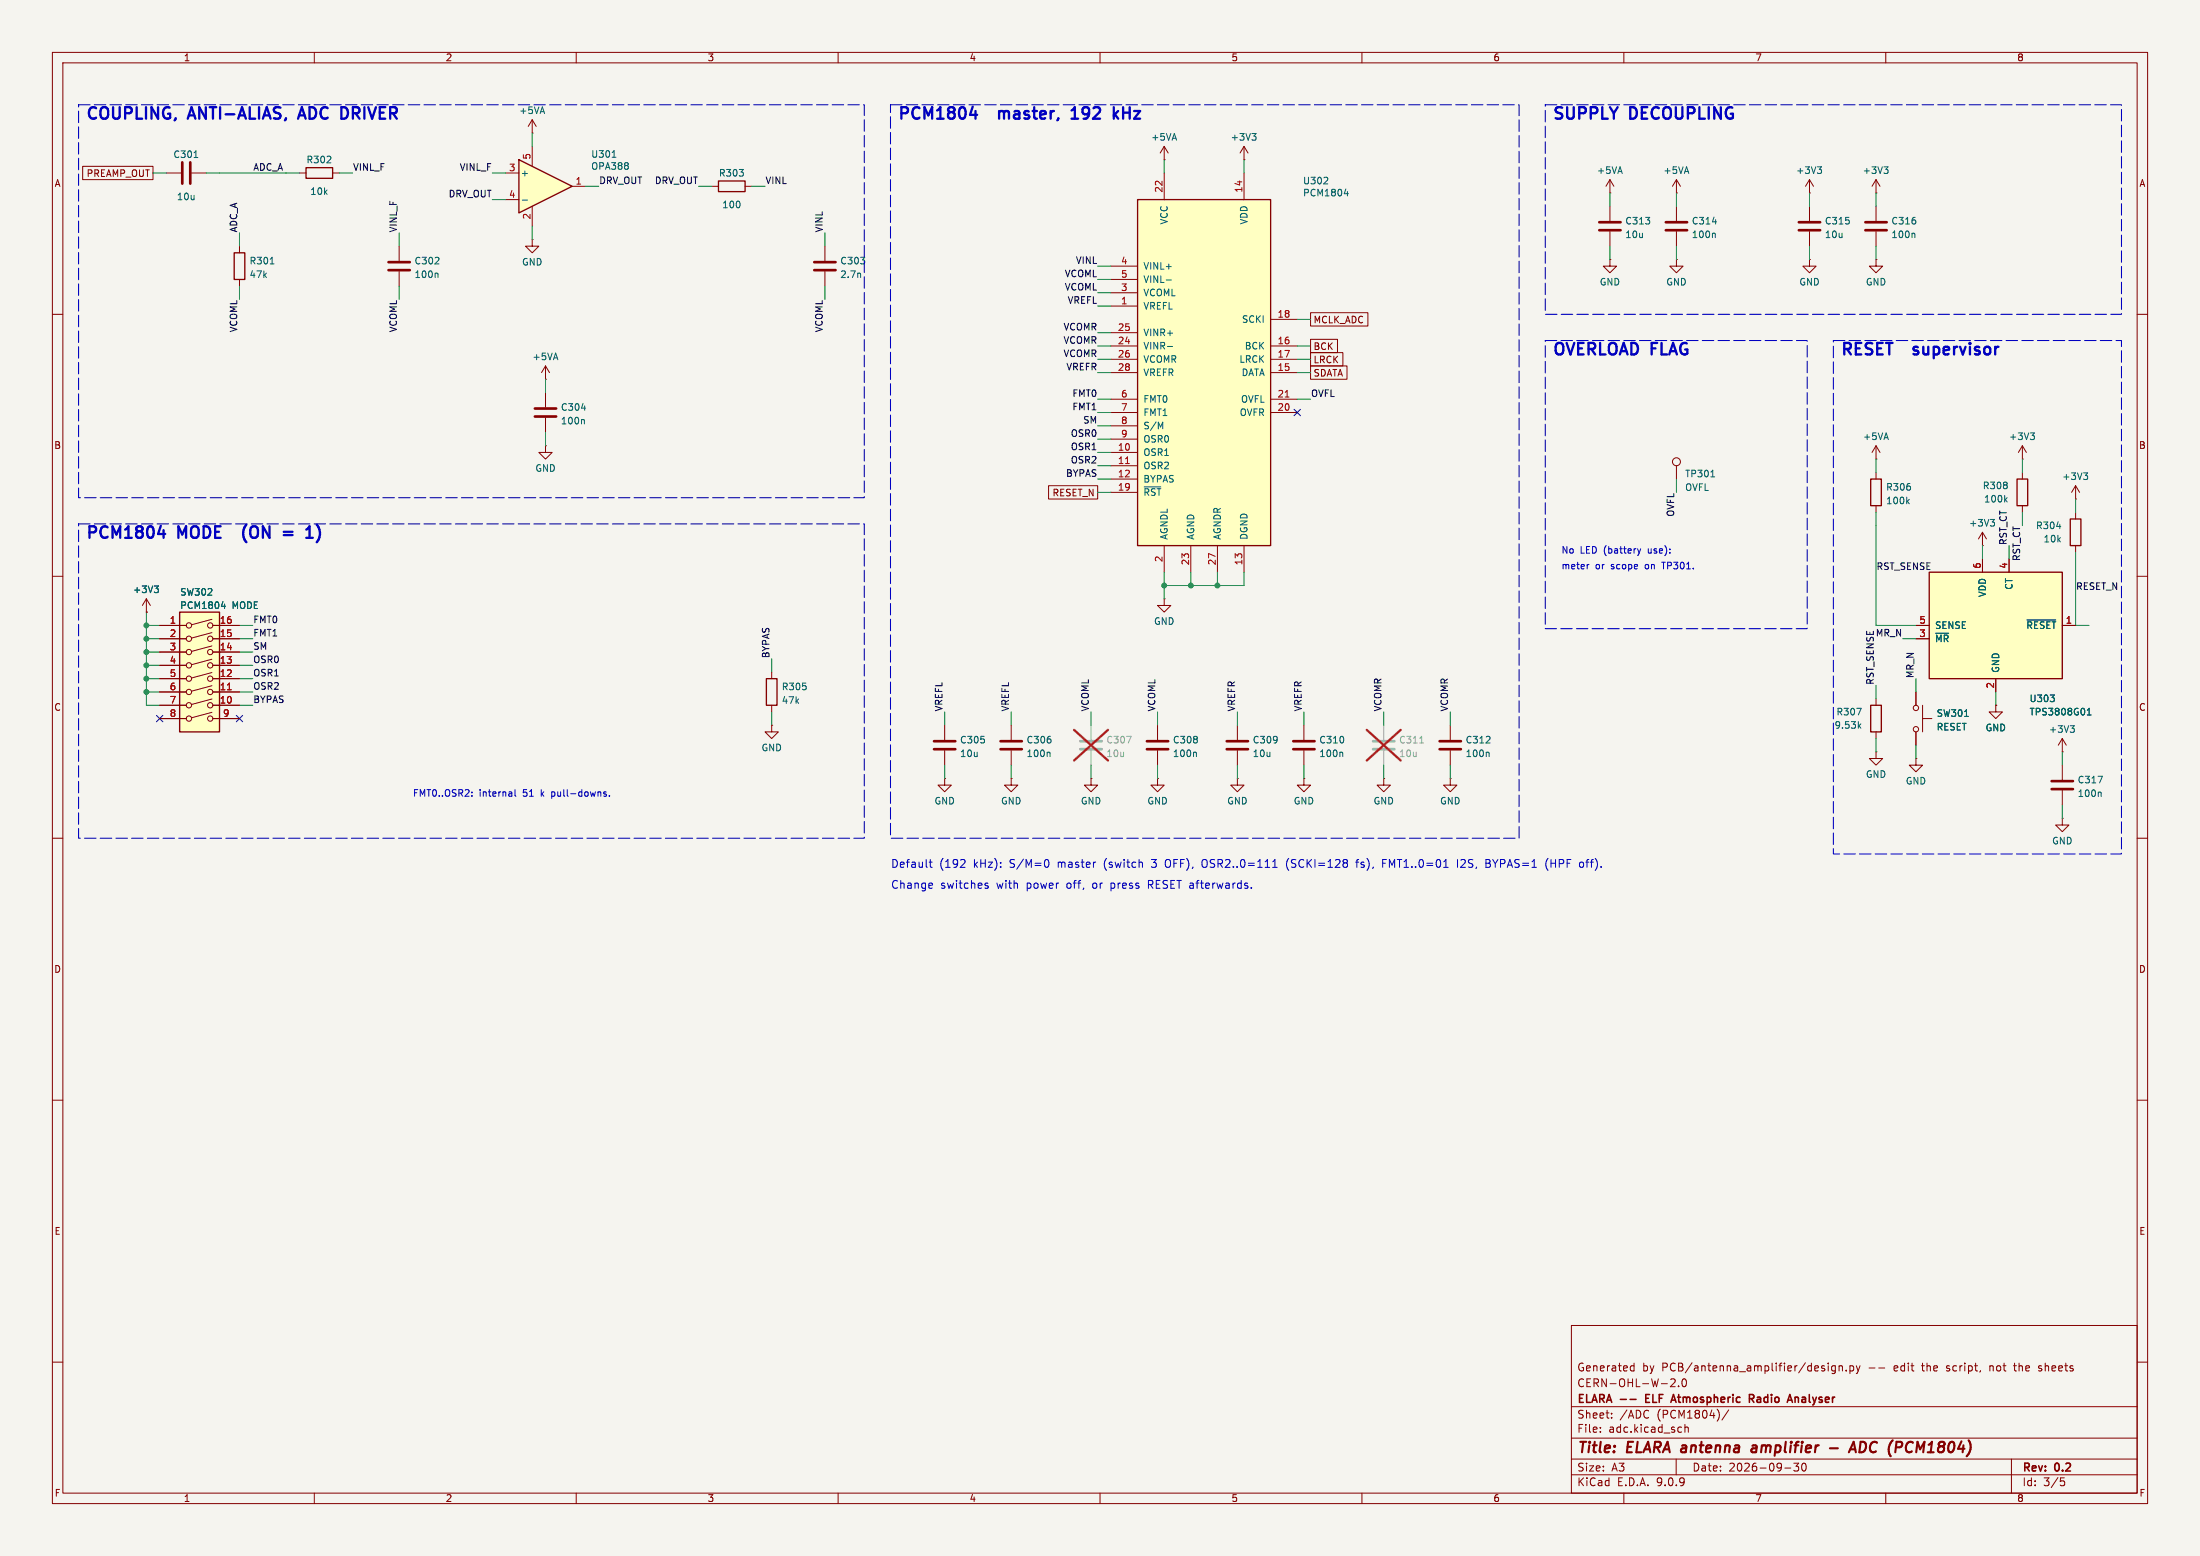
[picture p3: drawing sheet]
<svg xmlns="http://www.w3.org/2000/svg" width="420mm" height="297mm" viewBox="0 0 420 297" stroke-linecap="round" stroke-linejoin="round" font-family="sans-serif">
<path d="M0 0h420v297h-420z" fill="#f5f4ef" stroke="#f5f4ef" stroke-width=".19"/>
<g fill="none" stroke="#840000" stroke-width=".19">
<path d="M10 10h400v277h-400zM12 12h396v273h-396zM60 10v2M110 10v2M160 10v2M210 10v2M260 10v2M310 10v2M360 10v2M307.3 36.8h.1M307.3 34.3l-.7 1.3M307.3 34.3l.8 1.3"/>
<path d="M307.3 34.3v2.5M320 36.8h.1M320 34.3v2.5M320 39.4v2.8M320 34.3l-.7 1.3M320 34.3l.8 1.3M345.4 36.8h.1M345.4 34.3v2.5M345.4 39.4v2.8M345.4 34.3l-.7 1.3M345.4 34.3l.8 1.3M358.1 36.8h.1"/>
<path d="M358.1 34.3l-.7 1.3M358.1 34.3l.8 1.3M358.1 34.3v2.5M358.1 39.4v2.8M307.3 49.5v1.3h1.3l-1.3 1.3-1.2-1.3h1.2M307.3 49.5h.1M320 49.5v1.3h1.3l-1.3 1.3-1.2-1.3h1.2M320 49.5h.1M320 44.2v2.8M345.4 49.5v1.3h1.3l-1.3 1.3-1.2-1.3h1.2M345.4 49.5h.1M345.4 44.2v2.8"/>
<path d="M358.1 49.5v1.3h1.3l-1.3 1.3-1.2-1.3h1.2M358.1 49.5h.1M358.1 44.2v2.8M10 60h2M408 60h2M10 110h2M408 110h2M365.8 132.1v2.5M365.8 139.7v2.5M367 137.2h1.8M367 134.6v5.1M381 134.6v1.3h1.3l-1.3 1.3-1.3-1.3h1.3"/>
<path d="M381 134.6h.1M10 160h2M393.7 143.5h.1M393.7 156.2v1.3h1.3l-1.3 1.3-1.3-1.3h1.3M393.7 156.2h.1M393.7 141v2.5M393.7 146.1v2.7M393.7 150.9v2.8M393.7 141l-.8 1.2M393.7 141l.8 1.2M408 160h2M10 210h2"/>
<path d="M408 210h2M300 253h108v32h-108zM10 260h2M300 278.5h108M300 274.5h108M300 268.5h108M305.5 273.2v.2M305.5 272.5v.1M307.7 270.5v.2M307.7 269.8v.1M311.4 261.6h.5M311.4 260.8h.5"/>
<path d="M311.9 260.2v1.5M318.9 263.3l.6-.1 .2 .1 .1 .3-.9 1.1h.9M320 278.5v3M320.4 264.5v.2M320.9 272.4l.1 .1M321 273.3l-.1 .1M321.2 263.3l.2-.1a.8 .8 0 0 1 .6 .7 .8 .8 0 0 1-.6 .8l-.2-.2-.1-.4zM321.7 271.9v1.5M321.7 272.5l.2-.1 .3 .1 .1 .9M330 269.1l-1.3 1.9M343.4 279.3l-.5 .6 .4 .1v.6l-.2 .2-.7-.2M344.1 279.4a.81 .81 0 0 0 .3 1.4l.3-.2 .1-.4-.1-.8"/>
<path d="M349 260.2v.1M349 260.7v1M350.4 260.8l-.5-.1-.2 .3 .1 .6h.6M350.4 260.7v1.2l-.3 .3-.4-.1M351.1 260.8l.2-.1 .4 .1v.9M351.1 260.7v1M352.4 261.5v.2M353.2 260.8l.4-.1 .3 .3-.2 .6h-.5M353.2 260.7v1.5M354.4 260.7l.3 1M354.7 261.7l-.3 .5M355.1 260.7l-.4 1"/>
<path d="M356.8 261.1h1.1M358.7 261.1h1.1M379.9 260.7v1M379.9 260.8h.1M384 278.5v6.5M384.4 260.7h.5M384.6 260.2v1.3l.2 .2M389.2 261.6l.4 .1M389.6 260.7l-.4 .1v.1v.2l.4 .1M408 260h2M60 285v2M110 285v2"/>
<path d="M160 285v2M210 285v2M260 285v2M300 281.5h108M310 285v2M340.7 280.2h1.2M360 285v2M393.4 282.1h.7M393.5 282.7h.4l.3 .2-.2 .6-.5 .1"/>
<circle cx="365.8" cy="139.2" r=".51"/>
<circle cx="365.8" cy="135.1" r=".51"/>
</g>
<path d="M334.5 276h.8M335.3 276.3l-.6 .1a.4 .4 0 0 0-.4 .4 .4 .4 0 0 0 .3 .4l.7-.1M349.3 276.4h1.6M353 277.2l.9-2 .4 2M353.2 276.6h1M355.7 275.2h-.5l-.2 2 .7-.1" fill="none" stroke="#840000" stroke-width=".4"/>
<path d="M311.2 267.1h1.1M314.2 266.9h.5M314.9 266.2h-.7v1.5h.7M319 267.7l.5-1.5 .5 1.5M319.1 267.3h.7M334 267l.7-.1 .1-.2v-.4l-.3-.1h-.5v1.5M334.3 267l.5 .7M342.7 266.7v1M343.3 266.8l-.4-.1-.2 .1" fill="none" stroke="#840000" stroke-width=".3"/>
<path d="M318 42.4h4.1M318 43.9h4.1M343.4 42.4h4.1M343.4 43.9h4.1M356.1 42.4h4.1M356.1 43.9h4.1M391.7 149.1h4M391.7 150.6h4" fill="none" stroke="#840000" stroke-width=".51"/>
<path d="M347 31.8h.7l-.4 .5M347.5 32.3l.2 .3v.3l-.2 .2M359.7 31.8h.7l-.4 .5M360.2 32.3l.2 .3v.3l-.2 .2M326.9 42.3h.8M327.3 44.5l.2 .2v.7M365.4 44.5l.2 .2v.7M375 136.7h.8M395.2 138.5h.8l-.4 .5M395.8 139l.2 .2v.3l-.2 .3M400.5 148.2h.9l-.6 1.2M400.9 151.2l.2 .2v.6" fill="none" stroke="#006464" stroke-width=".19"/>
<path d="M368.3 109.2h25.4v20.3h-25.4z" fill="#ffffc2"/>
<path d="M58.4 32h5.1v2h-5.1zM137.2 34.5h5v2.1h-5zM44.7 48.3h2v5h-2zM357.1 91.4h2.1v5.1h-2.1zM385.1 91.4h2v5.1h-2zM395.2 99.1h2.1v5h-2.1zM368.3 109.2h25.4v20.3h-25.4zM146.3 129.5h2v5.1h-2zM357.1 134.6h2.1v5.1h-2.1z" fill="none" stroke="#840000" stroke-width=".25"/>
<g fill="none" stroke="#840000" stroke-width=".19">
<path d="M31.7 33h2.8M36.6 33h2.8M57.1 33h1.3M63.5 33h1.3M101.6 25.4h.1M101.6 22.9l-.8 1.2M101.6 22.9l.8 1.2M101.6 22.9v2.5M135.9 35.6h1.3M142.2 35.6h1.3M222.2 30.5h.1M222.2 27.9l-.7 1.3"/>
<path d="M222.2 27.9l.8 1.3M222.2 27.9v2.6M307.3 39.4v2.8M45.7 47v1.3M45.7 53.3v1.3M76.2 47v2.8M76.2 51.8v2.8M101.6 45.7v1.3h1.3l-1.3 1.3-1.3-1.3h1.3M101.6 45.7h.1M157.5 47v2.8M157.5 51.8v2.8M307.3 44.2v2.8"/>
<path d="M104.1 72.4h.1M104.1 69.9l-.7 1.2M104.1 69.9l.8 1.2M104.1 69.9v2.5M104.1 85.1v1.3h1.3l-1.3 1.2-1.2-1.2h1.2M104.1 85.1h.1M320 88.9v2.5M358.1 87.6h.1M358.1 85.1v2.5M358.1 90.2v1.2M358.1 96.5v1.3M358.1 85.1l-.7 1.3"/>
<path d="M358.1 85.1l.8 1.3M386.1 87.6h.1M386.1 85.1v2.5M386.1 90.2v1.2M386.1 96.5v1.3M386.1 85.1l-.8 1.3M386.1 85.1l.7 1.3M396.2 95.3h.1M396.2 92.7v2.6M396.2 97.8v1.3M396.2 92.7l-.7 1.3M396.2 92.7l.8 1.3"/>
<path d="M222.2 114.3v1.3h1.3l-1.3 1.2-1.2-1.2h1.2M222.2 114.3h.1M365.8 119.4h2.5M378.5 104.1h.1M378.5 101.6v2.5M378.5 106.7v2.5M378.5 101.6l-.8 1.3M378.5 101.6l.7 1.3M383.5 106.7v2.5M393.7 119.4h2.5M396.2 104.1v1.3M147.3 138.4v1.3h1.3l-1.3 1.3-1.3-1.3h1.3"/>
<path d="M147.3 138.4h.1M147.3 128.3v1.2M147.3 134.6v1.3M180.3 138.4v2.8M193 138.4v2.8M221 138.4v2.8M358.1 133.4v1.2M358.1 139.7v1.3M365.8 121.9h2.5M381 129.5v2.6M180.3 148.6v1.3h1.3l-1.3 1.2-1.2-1.2h1.2M180.3 148.6h.1"/>
<path d="M180.3 143.3v2.8M193 148.6v1.3h1.3l-1.3 1.2-1.2-1.2h1.2M193 148.6h.1M193 143.3v2.8M208.3 148.6v1.3h1.2l-1.2 1.2-1.3-1.2h1.3M208.3 148.6h.1M221 148.6v1.3h1.2l-1.2 1.2-1.3-1.2h1.3M221 148.6h.1M221 143.3v2.8M358.1 143.5v1.3h1.3l-1.3 1.3-1.2-1.3h1.2M358.1 143.5h.1M365.8 144.8v1.3h1.2l-1.2 1.2-1.3-1.2h1.3"/>
<path d="M365.8 144.8h.1"/>
<circle cx="320" cy="88.1" r=".76"/>
</g>
<g fill="none" stroke="#006464" stroke-width=".19">
<path d="M37 30.1h.8M51.6 50.4h.7M83.4 52.1l.2 .2v.7M164.2 52.2l.1 .8M326.6 91h.7M364.1 95.7l.4 .5M364.5 95.3l-.5 .5M380 99.1h.8l-.5 .5M380.5 99.6l.3 .3v.3l-.3 .2M382.8 95.3l.4 .5M383.2 95l-.5 .5M387.6 82.6h.8l-.4 .5"/>
<path d="M388.1 83.1l.3 .3v.3l-.3 .2M397.8 90.3h.7l-.4 .4M398.3 90.7l.2 .3v.3l-.2 .2M387 118.3h5.5M392.6 100.5h.8M354.5 135.2h.8l-.5 1.3M354.9 138.5l.3 .5M355.2 138.2l-.4 .4M391.4 132.7h.8l-.4 .4M392.1 133.3v.5M398.5 136.5h.7M398.5 135.6l.3-.4v1.3"/>
<path d="M200.3 143.6l.2 .2v.6M228.2 143.6l.2 .2v.6"/>
</g>
<g fill="none" stroke="#840000" stroke-width=".51">
<path d="M34.8 31v4.1M36.3 31v4.1M74.2 50h4M74.2 51.6h4M155.4 50h4.1M155.4 51.6h4.1M305.3 42.4h4.1M305.3 43.9h4.1M178.3 141.5h4.1M178.3 143h4.1M191 141.5h4.1M191 143h4.1"/>
<path d="M218.9 141.5h4.1M218.9 143h4.1"/>
</g>
<path d="M206.2 141.5h4.1M206.2 143h4.1" fill="none" stroke="#9c9b98" stroke-width=".51"/>
<path d="M208.3 138.4v2.8M208.3 143.3v2.8" fill="none" stroke="#9c9b98" stroke-width=".19"/>
<path d="M215.1 140.5h.8l-.5 1.3" fill="none" stroke="#939391" stroke-width=".19"/>
<path d="M205 139.3l6.5 5.9M211.5 139.3l-6.5 5.9" fill="none" stroke="#e12e31" stroke-width=".46"/>
<path d="M99.1 30.5l10.1 5.1-10.1 5z" fill="#ffffc2"/>
<path d="M99.1 30.5l10.1 5.1-10.1 5z" fill="none" stroke="#840000" stroke-width=".25"/>
<path d="M96.5 33h2.6M96.5 38.1h2.6M101.6 27.9v3.9M101.6 39.4v3.8M109.2 35.6h2.6M104.1 74.9v2.8M104.1 79.8v2.8M27.9 116.8h.1M27.9 114.3l-.7 1.3M27.9 114.3l.8 1.3M27.9 114.3v2.5" fill="none" stroke="#840000" stroke-width=".19"/>
<path d="M99.7 38.2h1M116.9 30h.7M111 77.9h.8M111.4 80.1l.2 .2v.6M29.5 111.8h.7l-.4 .5M30 112.3l.2 .3v.3l-.2 .2" fill="none" stroke="#006464" stroke-width=".19"/>
<path d="M102.1 78h4.1M102.1 79.5h4.1" fill="none" stroke="#840000" stroke-width=".51"/>
<path d="M34.3 116.8h7.6v22.9h-7.6z" fill="#ffffc2"/>
<g fill="none" stroke="#840000" stroke-width=".19">
<path d="M237.5 30.5h.1M237.5 27.9l-.8 1.3M237.5 27.9l.8 1.3M237.5 27.9v2.6M30.5 119.4h5.1M40.5 118.2l-3.9 1.1M40.6 119.4h5.1M30.5 121.9h5.1M30.5 124.5h5.1M30.5 127h5.1M30.5 129.5h5.1M30.5 132.1h5.1"/>
<path d="M30.5 134.6h5.1M30.5 137.2h5.1M40.5 120.8l-3.9 1M40.5 123.3l-3.9 1M40.5 125.8l-3.9 1.1M40.5 128.4l-3.9 1M40.5 130.9l-3.9 1M40.5 133.4l-3.9 1.1M40.5 136l-3.9 1M40.6 121.9h5.1M40.6 124.5h5.1M40.6 127h5.1"/>
<path d="M40.6 129.5h5.1M40.6 132.1h5.1M40.6 134.6h5.1M40.6 137.2h5.1M236.2 138.4v2.8M248.9 138.4v2.8M276.9 138.4v2.8M236.2 148.6v1.3h1.3l-1.3 1.2-1.3-1.2h1.3M236.2 148.6h.1M236.2 143.3v2.8M248.9 148.6v1.3h1.3l-1.3 1.2-1.3-1.2h1.3M248.9 148.6h.1"/>
<path d="M248.9 143.3v2.8M264.2 148.6v1.3h1.2l-1.2 1.2-1.3-1.2h1.3M264.2 148.6h.1M276.9 148.6v1.3h1.2l-1.2 1.2-1.3-1.2h1.3M276.9 148.6h.1M276.9 143.3v2.8"/>
<circle cx="36.1" cy="119.4" r=".51"/>
<circle cx="40.1" cy="119.4" r=".51"/>
<circle cx="36.1" cy="124.5" r=".51"/>
<circle cx="36.1" cy="137.2" r=".51"/>
<circle cx="36.1" cy="127" r=".51"/>
<circle cx="36.1" cy="121.9" r=".51"/>
<circle cx="36.1" cy="129.5" r=".51"/>
<circle cx="36.1" cy="132.1" r=".51"/>
<circle cx="36.1" cy="134.6" r=".51"/>
<circle cx="40.1" cy="137.2" r=".51"/>
<circle cx="40.1" cy="127" r=".51"/>
<circle cx="40.1" cy="124.5" r=".51"/>
<circle cx="40.1" cy="129.5" r=".51"/>
<circle cx="40.1" cy="134.6" r=".51"/>
<circle cx="40.1" cy="121.9" r=".51"/>
<circle cx="40.1" cy="132.1" r=".51"/>
</g>
<path d="M34.3 116.8h7.6v22.9h-7.6z" fill="none" stroke="#840000" stroke-width=".25"/>
<path d="M43.4 131.7h.7" fill="none" stroke="#a90000" stroke-width=".19"/>
<path d="M239 25.5h.8l-.4 .5M239.5 26l.3 .2v.3l-.3 .3M42.3 115.7h.7M42.9 115.3v.8M256.2 143.6l.1 .2v.6M284.1 143.6l.2 .2v.6" fill="none" stroke="#006464" stroke-width=".19"/>
<path d="M234.2 141.5h4.1M234.2 143h4.1M246.9 141.5h4.1M246.9 143h4.1M274.8 141.5h4.1M274.8 143h4.1" fill="none" stroke="#840000" stroke-width=".51"/>
<path d="M262.1 141.5h4.1M262.1 143h4.1" fill="none" stroke="#9c9b98" stroke-width=".51"/>
<path d="M264.2 138.4v2.8M264.2 143.3v2.8" fill="none" stroke="#9c9b98" stroke-width=".19"/>
<path d="M271 141.8h.8" fill="none" stroke="#939391" stroke-width=".19"/>
<path d="M260.9 139.3l6.5 5.9M267.4 139.3l-6.5 5.9" fill="none" stroke="#e12e31" stroke-width=".46"/>
<path d="M217.2 38.1h25.4v66h-25.4z" fill="#ffffc2"/>
<path d="M217.2 38.1h25.4v66h-25.4z" fill="none" stroke="#840000" stroke-width=".25"/>
<g fill="none" stroke="#840000" stroke-width=".19">
<path d="M15.8 31.7h13.4v2.6h-13.4zM222.2 33v5.1M237.5 33v5.1M212.1 50.8h5.1M212.1 53.3h5.1M212.1 55.9h5.1M212.1 58.4h5.1M250.2 59.7h10.9v2.5h-10.9zM212.1 63.5h5.1M212.1 66h5.1M212.1 68.6h5.1M212.1 71.1h5.1"/>
<path d="M212.1 76.2h5.1M212.1 78.7h5.1M242.6 66h5M242.6 68.6h5M242.6 71.1h5M242.6 76.2h5M242.6 78.7h5M242.6 61h5M250.2 69.8h6.9v2.6h-6.9zM250.2 67.3h6.2v2.6h-6.2zM250.2 64.8h5.1v2.5h-5.1zM200.2 92.7h9.3v2.6h-9.3z"/>
<path d="M212.1 81.3h5.1M212.1 83.8h5.1M212.1 86.4h5.1M212.1 88.9h5.1M212.1 91.4h5.1M212.1 94h5.1M27.9 116.8h.1M30.5 119.4h5.1M40.6 119.4h5.1M222.2 104.1v5.1M227.3 104.1v5.1M232.4 104.1v5.1"/>
<path d="M237.5 104.1v5.1M365.8 119.4h2.5M378.5 106.7v2.5M383.5 106.7v2.5M393.7 119.4h2.5M30.5 121.9h5.1M30.5 124.5h5.1M30.5 127h5.1M30.5 129.5h5.1M30.5 132.1h5.1M30.5 134.6h5.1M30.5 137.2h5.1"/>
<path d="M40.6 121.9h5.1M40.6 124.5h5.1M40.6 127h5.1M40.6 129.5h5.1M40.6 132.1h5.1M40.6 134.6h5.1M40.6 137.2h5.1M365.8 121.9h2.5M365.8 132.1v2.5M365.8 139.7v2.5M381 134.6h.1M381 129.5v2.6"/>
</g>
<g fill="none" stroke="#006464" stroke-width=".19">
<path d="M252.7 35.1h.8M253.4 34v.4M256.6 37h.8M257.2 36.6v.8M222.6 53.4h1M222.9 66.1h1M218.4 92.9h3.2M221.6 81.5l.4-.9v1.3M29.5 111.8h.7l-.4 .5M30 112.3l.2 .3v.3l-.2 .2M42.3 115.7h.7M42.9 115.3v.8"/>
<path d="M387 118.3h5.5M375 136.7h.8M391.4 132.7h.8l-.4 .4M392.1 133.3v.5M398.5 136.5h.7M398.5 135.6l.3-.4v1.3"/>
</g>
<path d="M245.4 75.8h.7M214.9 88.5h.7M43.4 131.7h.7" fill="none" stroke="#a90000" stroke-width=".19"/>
<g fill="none" stroke="#009600" stroke-width=".19">
<path d="M29.2 33h2.5M39.4 33h17.7M64.8 33h2.5M94 33h2.5M94 38.1h2.5M101.6 25.4v2.5M111.8 35.6h2.5M133.3 35.6h2.6M143.5 35.6h2.5M222.2 30.5v2.5M237.5 30.5v2.5M307.3 36.8v2.6"/>
<path d="M320 36.8v2.6M345.4 36.8v2.6M358.1 36.8v2.6M45.7 44.5v2.5M45.7 54.6v2.6M76.2 44.5v2.5M76.2 54.6v2.6M101.6 43.2v2.5M157.5 44.5v2.5M157.5 54.6v2.6M209.5 50.8h2.6M209.5 53.3h2.6"/>
<path d="M209.5 55.9h2.6M209.5 58.4h2.6M307.3 47v2.5M320 47v2.5M345.4 47v2.5M358.1 47v2.5M104.1 72.4v2.5M209.5 78.7h2.6M209.5 66h2.6M209.5 76.2h2.6M209.5 71.1h2.6M209.5 68.6h2.6"/>
<path d="M209.5 63.5h2.6M247.6 66h2.6M247.6 76.2h2.6M247.6 71.1h2.6M247.6 68.6h2.6M247.6 61h2.6M104.1 82.6v2.5M209.5 83.8h2.6M209.5 81.3h2.6M209.5 86.4h2.6M209.5 88.9h2.6M209.5 91.4h2.6"/>
<path d="M209.5 94h2.6M320 91.4v2.6M358.1 97.8v21.6h7.7M358.1 87.6v2.6M386.1 87.6v2.6M386.1 97.8v2.5M396.2 95.3v2.5M27.9 119.4h2.6M27.9 116.8v17.8h2.6M45.7 119.4h2.6M222.2 109.2v5.1M227.3 109.2v2.6"/>
<path d="M232.4 109.2v2.6M237.5 109.2v2.6h-15.3M378.5 104.1v2.6M383.5 104.1v2.6M396.2 105.4v14h2.6M27.9 127h2.6M27.9 121.9h2.6M27.9 124.5h2.6M27.9 129.5h2.6M27.9 132.1h2.6M45.7 127h2.6M45.7 121.9h2.6"/>
<path d="M45.7 134.6h2.6M45.7 124.5h2.6M45.7 129.5h2.6M45.7 132.1h2.6M147.3 125.7v2.6M147.3 135.9v2.5M180.3 135.9v2.5M193 135.9v2.5M208.3 135.9v2.5M221 135.9v2.5M236.2 135.9v2.5M248.9 135.9v2.5"/>
<path d="M264.2 135.9v2.5M276.9 135.9v2.5M358.1 130.8v2.6M363.2 121.9h2.6M365.8 129.5v2.6M381 132.1v2.5M180.3 146.1v2.5M193 146.1v2.5M208.3 146.1v2.5M221 146.1v2.5M236.2 146.1v2.5M248.9 146.1v2.5"/>
<path d="M264.2 146.1v2.5M276.9 146.1v2.5M358.1 141v2.5M365.8 142.2v2.6M393.7 143.5v2.6M393.7 153.7v2.5"/>
</g>
<path d="M247 78.1l1.3 1.2M248.3 78.1l-1.3 1.2M29.9 136.6l1.2 1.2M31.1 136.6l-1.2 1.2M45.1 136.6l1.2 1.2M46.3 136.6l-1.2 1.2" fill="none" stroke="#000084" stroke-width=".19"/>
<g fill="none" stroke="#0000c2" stroke-width=".19">
<path d="M303.4 107.7l-.3 .1M312.6 104.7l.3 .9M312.9 105.6l-.1 .3M313.2 104.7l-.3 .9M90.1 151.9v.1M90.1 151.2v.1M98.3 150.7v1.1l.2 .2M115.7 151.2l-.3-.1-.2 .2 .1 .2 .4 .1v.3h-.5M116.3 151.9v.1M177.4 164.6h.6M177.6 164.1v1.2l.4 .3M178 168.6v.3l-.7 .2"/>
<path d="M184.1 164.1l.1 .2v.4l-.9 .9h.9M188.1 169l.5 .1 .1 .2-.1 .2-.4 .1M188.1 168.6h.5M199.6 164.1h.1a.8 .8 0 0 1 .6 .7 .8 .8 0 0 1-.6 .8l-.1-.1M219.2 168.8h.6M219.8 168.1h-.6v1.5M222.5 164.3v1M229.8 164.1h-.1a.96 .96 0 0 0 .1 1.5M238.9 169.4v.2M243 165.6h.8M243.2 164.3l.2-.2v1.5M246 163.8a1.72 1.72 0 0 0 0 2.3"/>
<path d="M258.8 164.6h.6M259.4 164.1l-.4 .2v1.3M264 164.8h.5M264.7 164.1h-.7v1.5M278.2 164.1v1.5M279.5 164.1l-.6 .1M279.7 164.7l-.9 .9h.9M283.7 164.1h.5l.2 .1 .1 .3-.3 .3M283.7 164.8h.5M284.2 164.8a.4 .4 0 0 1 .3 .3 .4 .4 0 0 1-.3 .5h-.5M295.5 163.8a1.72 1.72 0 0 0 0 2.3M296.1 164.8h.9"/>
<path d="M296.1 164.1v1.5M302.7 164.6h.6"/>
</g>
<g fill="none" stroke="#0000c2" stroke-width=".44">
<path d="M57.1 22h1M57.6 20.5l-.7 2.2M65.7 20.5l.5 .3M66.2 22.3l-.5 .4M185.2 21.9h1.3M186.2 21.2v1.5M190.7 21.2v1.5M190.8 21.3l-.1 .1M204.6 22.7h1.2M204.6 21.1l.6-.6v2.2M212.6 20.5v2.2M212.8 21.8l.7 .9"/>
<path d="M213.5 21.2l-.9 .8M214.4 20.5v2.2M214.4 21.5h1.3M365.3 67.6l.2 .1M365.4 66.3l-.1 .2 .1 .3M30.2 101.9h1.3M31.2 101.2v1.5M47 100.1a2.52 2.52 0 0 0 0 3.4M54.2 101.5h1.6M54.2 102.1h1.6M58.5 102.7h1.2M58.9 100.8l.2-.3v2.2"/>
<path d="M60.5 100.1a2.52 2.52 0 0 1 0 3.4"/>
</g>
<path d="M15 20h150v75h-150zM170 20h120v140h-120zM295 20h110v40h-110zM295 65h50v55h-50zM350 65h55v98h-55zM15 100h150v60h-150z" fill="none" stroke="#0000c2" stroke-width=".2" stroke-dasharray="2.2 .8"/>
<g fill="#009600" stroke="#009600" stroke-width=".19">
<circle cx="27.9" cy="119.4" r=".46"/>
<circle cx="27.9" cy="129.5" r=".46"/>
<circle cx="27.9" cy="132.1" r=".46"/>
<circle cx="27.9" cy="121.9" r=".46"/>
<circle cx="27.9" cy="124.5" r=".46"/>
<circle cx="27.9" cy="127" r=".46"/>
<circle cx="227.3" cy="111.8" r=".46"/>
<circle cx="232.4" cy="111.8" r=".46"/>
<circle cx="222.2" cy="111.8" r=".46"/>
</g>
<g font-size="3.1" fill="#0000c2">
<text x="16.3" y="22.9">COUPLING,</text>
<text x="36.2" y="22.9">ANTI-ALIAS,</text>
<text x="58.2" y="22.9">ADC</text>
<text x="67" y="22.9">DRIVER</text>
<text x="171.3" y="22.9">PCM1804</text>
<text x="191.7" y="22.9">master,</text>
<text x="206.5" y="22.9">192</text>
<text x="215.3" y="22.9">kHz</text>
<text x="296.3" y="22.9">SUPPLY</text>
<text x="311.3" y="22.9">DECOUPLING</text>
<text x="296.3" y="68">OVERLOAD FLAG</text>
<text x="351.3" y="68">RESET</text>
<text x="366.3" y="68">supervisor</text>
<text x="16.3" y="102.9">PCM1804</text>
<text x="34.1" y="102.9">MODE</text>
<text x="48.2" y="102.9">(ON</text>
<text x="56.9" y="102.9">=</text>
</g>
<g font-size="2.8" fill="#840000">
<text x="301" y="277.9">Title:</text>
<text x="310.6" y="277.9">ELARA antenna</text>
<text x="336.1" y="277.9">amplifier</text>
<text x="356.5" y="277.9">ADC (PCM1804)</text>
</g>
<g font-size="2.1" fill="#0000c2">
<text x="170" y="165.8">Default</text>
<text x="179.3" y="165.8">(192</text>
<text x="185.9" y="165.8">kHz):</text>
<text x="192.9" y="165.8">S/M=0</text>
<text x="202.2" y="165.8">master</text>
<text x="211.1" y="165.8">(switch</text>
<text x="220.4" y="165.8">3</text>
<text x="223.2" y="165.8">OFF),</text>
<text x="230.3" y="165.8">OSR2..0=111</text>
<text x="246.6" y="165.8">(SCKI=128</text>
<text x="260.1" y="165.8">fs),</text>
<text x="265.2" y="165.8">FMT1..0=01</text>
<text x="279.7" y="165.8">I2S,</text>
<text x="285.3" y="165.8">BYPAS=1</text>
<text x="296.8" y="165.8">(HPF</text>
<text x="303.5" y="165.8">off).</text>
<text x="170" y="169.7">Change</text>
<text x="179.5" y="169.7">switches</text>
<text x="190.3" y="169.7">with</text>
<text x="196.1" y="169.7">power</text>
<text x="203.9" y="169.7">off,</text>
<text x="209" y="169.7">or</text>
<text x="212.6" y="169.7">press</text>
<text x="219.9" y="169.7">RESET afterwards.</text>
</g>
<g font-size="2.1" fill="#840000">
<text x="301" y="262">Generated</text>
<text x="313.5" y="262">by</text>
<text x="317.3" y="262">PCB/antenna_amplifier/design.py</text>
<text x="361.8" y="262">edit</text>
<text x="367.3" y="262">the</text>
<text x="372.1" y="262">script,</text>
<text x="380.5" y="262">not</text>
<text x="385.4" y="262">the</text>
<text x="390.2" y="262">sheets</text>
<text x="301" y="268.2">ELARA --</text>
<text x="301" y="265">CERN-OHL-W-2.0</text>
<text x="314.8" y="268.2">ELF</text>
<text x="320.4" y="268.2">Atmospheric</text>
<text x="335.8" y="268.2">Radio</text>
<text x="343.8" y="268.2">Analyser</text>
<text x="301" y="273.7">File:</text>
<text x="301" y="271">Sheet:</text>
<text x="307.1" y="273.7">adc.kicad_sch</text>
<text x="309.2" y="271">/ADC</text>
<text x="316.4" y="271">(PCM1804)/</text>
<text x="301" y="281.1">Size:</text>
<text x="307.6" y="281.1">A3</text>
<text x="323" y="281.1">Date:</text>
<text x="330" y="281.1">2026-09-30</text>
<text x="386" y="281.3">Rev:</text>
<text x="392.4" y="281.3">0.2</text>
<text x="301" y="283.9">KiCad</text>
<text x="308.7" y="283.9">E.D.A.</text>
<text x="316.3" y="283.9">9.0.9</text>
<text x="386" y="283.9">Id:</text>
<text x="390.1" y="283.9">3/5</text>
</g>
<g font-size="1.8" fill="#840000">
<text x="35" y="11.9">1</text>
<text x="85" y="11.9">2</text>
<text x="135" y="11.9">3</text>
<text x="185" y="11.9">4</text>
<text x="235" y="11.9">5</text>
<text x="285" y="11.9">6</text>
<text x="335" y="11.9">7</text>
<text x="385" y="11.9">8</text>
<text x="10.3" y="35.9">A</text>
<text x="16.4" y="34">PREAMP_OUT</text>
<text x="408.3" y="35.9">A</text>
<text x="250.7" y="61.9">MCLK_ADC</text>
<text x="250.7" y="69.5">LRCK</text>
<text x="250.7" y="67">BCK</text>
<text x="250.7" y="72.1">SDATA</text>
<text x="10.3" y="85.9">B</text>
<text x="408.2" y="85.9">B</text>
<text x="200.8" y="94.9">RESET_N</text>
<text x="10.3" y="135.9">C</text>
<text x="408.2" y="135.9">C</text>
<text x="10.3" y="185.9">D</text>
<text x="408.2" y="185.9">D</text>
<text x="10.3" y="235.9">E</text>
<text x="408.3" y="235.9">E</text>
<text x="10.3" y="285.9">F</text>
<text x="35" y="286.9">1</text>
<text x="85" y="286.9">2</text>
<text x="135" y="286.9">3</text>
<text x="185" y="286.9">4</text>
<text x="235" y="286.9">5</text>
<text x="285" y="286.9">6</text>
<text x="335" y="286.9">7</text>
<text x="385" y="286.9">8</text>
<text x="408.3" y="285.9">F</text>
</g>
<g font-size="1.8" fill="#006464">
<text x="99" y="22">+5VA</text>
<text x="219.7" y="27">+5VA</text>
<text x="234.8" y="27">+3V3</text>
<text x="33" y="30.4">C301</text>
<text x="58.4" y="31.4">R302</text>
<text x="99.3" y="33.9">+</text>
<text x="112.8" y="30.3">U301</text>
<text x="112.8" y="32.6">OPA388</text>
<text x="137.1" y="33.9">R303</text>
<text x="248.7" y="35.4">U302</text>
<text x="304.8" y="33.4">+5VA</text>
<text x="317.5" y="33.4">+5VA</text>
<text x="342.8" y="33.4">+3V3</text>
<text x="355.5" y="33.4">+3V3</text>
<text x="33.7" y="38.4">10u</text>
<text x="59.1" y="37.4">10k</text>
<text x="137.8" y="39.9">100</text>
<text x="248.7" y="37.7">PCM1804</text>
<text x="223.1" y="42.9" transform="rotate(-90 223.1 42.9)">VCC</text>
<text x="238.4" y="42.9" transform="rotate(-90 238.4 42.9)">VDD</text>
<text x="310.2" y="43">C313</text>
<text x="310.2" y="45.6">10u</text>
<text x="322.9" y="43">C314</text>
<text x="322.9" y="45.6">100n</text>
<text x="348.3" y="43">C315</text>
<text x="348.3" y="45.6">10u</text>
<text x="361" y="43">C316</text>
<text x="361" y="45.6">100n</text>
<text x="47.5" y="50.7">R301</text>
<text x="47.5" y="53.3">47k</text>
<text x="79" y="50.7">C302</text>
<text x="79" y="53.3">100n</text>
<text x="99.6" y="50.9">GND</text>
<text x="160.3" y="50.7">C303</text>
<text x="160.3" y="53.3">2.7n</text>
<text x="218.2" y="51.7">VINL+</text>
<text x="218.2" y="54.2">VINL-</text>
<text x="218.2" y="56.7">VCOML</text>
<text x="218.2" y="59.3">VREFL</text>
<text x="305.3" y="54.7">GND</text>
<text x="318" y="54.7">GND</text>
<text x="343.4" y="54.7">GND</text>
<text x="356.1" y="54.7">GND</text>
<text x="218.2" y="64.4">VINR+</text>
<text x="237" y="61.8">SCKI</text>
<text x="101.6" y="69">+5VA</text>
<text x="218.2" y="66.9">VINR-</text>
<text x="218.2" y="69.4">VCOMR</text>
<text x="218.2" y="72">VREFR</text>
<text x="236.5" y="69.4">LRCK</text>
<text x="236.9" y="72">DATA</text>
<text x="237.5" y="66.9">BCK</text>
<text x="218.2" y="77.1">FMT0</text>
<text x="236.8" y="77.1">OVFL</text>
<text x="107" y="78.6">C304</text>
<text x="107" y="81.2">100n</text>
<text x="218.2" y="79.6">FMT1</text>
<text x="218.2" y="82.1">S/M</text>
<text x="236.6" y="79.6">OVFR</text>
<text x="218.2" y="84.7">OSR0</text>
<text x="218.2" y="87.2">OSR1</text>
<text x="218.2" y="89.8">OSR2</text>
<text x="355.6" y="84.2">+5VA</text>
<text x="383.4" y="84.2">+3V3</text>
<text x="102.1" y="90.3">GND</text>
<text x="218.2" y="92.3">BYPAS</text>
<text x="218.2" y="94.8">~{RST}</text>
<text x="321.6" y="91.3">TP301</text>
<text x="321.6" y="93.9">OVFL</text>
<text x="360" y="93.8">R306</text>
<text x="378.4" y="93.6">R308</text>
<text x="393.6" y="91.8">+3V3</text>
<text x="360" y="96.4">100k</text>
<text x="375.8" y="100.7">+3V3</text>
<text x="378.7" y="96.1">100k</text>
<text x="388.6" y="101.2">R304</text>
<text x="223.1" y="103.1" transform="rotate(-90 223.1 103.1)">AGNDL</text>
<text x="228.2" y="103.1" transform="rotate(-90 228.2 103.1)">AGND</text>
<text x="233.3" y="103.1" transform="rotate(-90 233.3 103.1)">AGNDR</text>
<text x="238.4" y="103.1" transform="rotate(-90 238.4 103.1)">DGND</text>
<text x="390" y="103.7">10k</text>
<text x="25.3" y="113.4">+3V3</text>
<text x="34.3" y="113.9">SW302</text>
<text x="384.4" y="112.7" transform="rotate(-90 384.4 112.7)">CT</text>
<text x="34.3" y="116.4">PCM1804</text>
<text x="44.3" y="116.4">MODE</text>
<text x="220.2" y="119.5">GND</text>
<text x="379.3" y="114.1" transform="rotate(-90 379.3 114.1)">VDD</text>
<text x="369.3" y="120.2">SENSE</text>
<text x="369.3" y="122.8">~{MR}</text>
<text x="386.7" y="120.2">~{RESET}</text>
<text x="149.1" y="131.9">R305</text>
<text x="381.9" y="128.5" transform="rotate(-90 381.9 128.5)">GND</text>
<text x="149.1" y="134.5">47k</text>
<text x="350.5" y="136.8">R307</text>
<text x="369.6" y="137">SW301</text>
<text x="387.4" y="136.8">TPS3808G01</text>
<text x="387.4" y="134.2">U303</text>
<text x="145.3" y="143.6">GND</text>
<text x="183.2" y="142.1">C305</text>
<text x="195.9" y="142.1">C306</text>
<text x="223.8" y="142.1">C308</text>
<text x="239.1" y="142.1">C309</text>
<text x="251.8" y="142.1">C310</text>
<text x="279.7" y="142.1">C312</text>
<text x="350.1" y="139.3">9.53k</text>
<text x="369.6" y="139.6">RESET</text>
<text x="379" y="139.8">GND</text>
<text x="391.1" y="140.1">+3V3</text>
<text x="183.2" y="144.7">10u</text>
<text x="195.9" y="144.7">100n</text>
<text x="223.8" y="144.7">100n</text>
<text x="239.1" y="144.7">10u</text>
<text x="251.8" y="144.7">100n</text>
<text x="279.7" y="144.7">100n</text>
<text x="356.1" y="148.7">GND</text>
<text x="363.7" y="149.9">GND</text>
<text x="396.5" y="149.7">C317</text>
<text x="178.3" y="153.8">GND</text>
<text x="191" y="153.8">GND</text>
<text x="206.2" y="153.8">GND</text>
<text x="218.9" y="153.8">GND</text>
<text x="234.2" y="153.8">GND</text>
<text x="246.9" y="153.8">GND</text>
<text x="262.1" y="153.8">GND</text>
<text x="274.8" y="153.8">GND</text>
<text x="396.5" y="152.3">100n</text>
<text x="391.7" y="161.4">GND</text>
</g>
<g font-size="1.8" fill="#0f0f0f">
<text x="48.3" y="32.7">ADC_A</text>
<text x="67.3" y="32.7">VINL_F</text>
<text x="87.7" y="32.7">VINL_F</text>
<text x="114.3" y="35.2">DRV_OUT</text>
<text x="124.9" y="35.2">DRV_OUT</text>
<text x="146" y="35.2">VINL</text>
<text x="85.6" y="37.8">DRV_OUT</text>
<text x="45.4" y="44.4" transform="rotate(-90 45.4 44.4)">ADC_A</text>
<text x="75.9" y="44.4" transform="rotate(-90 75.9 44.4)">VINL_F</text>
<text x="157.1" y="44.4" transform="rotate(-90 157.1 44.4)">VINL</text>
<text x="203.2" y="53">VCOML</text>
<text x="205.3" y="50.5">VINL</text>
<text x="203.2" y="55.5">VCOML</text>
<text x="203.7" y="58.1">VREFL</text>
<text x="45.4" y="63.5" transform="rotate(-90 45.4 63.5)">VCOML</text>
<text x="75.9" y="63.5" transform="rotate(-90 75.9 63.5)">VCOML</text>
<text x="157.1" y="63.5" transform="rotate(-90 157.1 63.5)">VCOML</text>
<text x="202.9" y="63.2">VCOMR</text>
<text x="202.9" y="65.7">VCOMR</text>
<text x="202.9" y="68.2">VCOMR</text>
<text x="203.5" y="70.8">VREFR</text>
<text x="204.6" y="75.9">FMT0</text>
<text x="250.2" y="75.9">OVFL</text>
<text x="204.3" y="83.5">OSR0</text>
<text x="204.6" y="78.4">FMT1</text>
<text x="206.7" y="80.9">SM</text>
<text x="204.3" y="86">OSR1</text>
<text x="204.3" y="88.6">OSR2</text>
<text x="203.4" y="91.1">BYPAS</text>
<text x="319.7" y="98.7" transform="rotate(-90 319.7 98.7)">OVFL</text>
<text x="383.2" y="104.1" transform="rotate(-90 383.2 104.1)">RST_CT</text>
<text x="385.7" y="107.2" transform="rotate(-90 385.7 107.2)">RST_CT</text>
<text x="358.1" y="108.9">RST_SENSE</text>
<text x="396.2" y="112.7">RESET_N</text>
<text x="48.3" y="119">FMT0</text>
<text x="48.3" y="121.6">FMT1</text>
<text x="48.3" y="124.1">SM</text>
<text x="147" y="125.7" transform="rotate(-90 147 125.7)">BYPAS</text>
<text x="358" y="121.6">MR_N</text>
<text x="48.3" y="126.7">OSR0</text>
<text x="48.3" y="129.2">OSR1</text>
<text x="48.3" y="131.7">OSR2</text>
<text x="357.8" y="130.8" transform="rotate(-90 357.8 130.8)">RST_SENSE</text>
<text x="365.4" y="129.5" transform="rotate(-90 365.4 129.5)">MR_N</text>
<text x="48.3" y="134.3">BYPAS</text>
<text x="180" y="135.9" transform="rotate(-90 180 135.9)">VREFL</text>
<text x="192.7" y="135.9" transform="rotate(-90 192.7 135.9)">VREFL</text>
<text x="207.9" y="135.9" transform="rotate(-90 207.9 135.9)">VCOML</text>
<text x="220.6" y="135.9" transform="rotate(-90 220.6 135.9)">VCOML</text>
<text x="235.9" y="135.9" transform="rotate(-90 235.9 135.9)">VREFR</text>
<text x="248.6" y="135.9" transform="rotate(-90 248.6 135.9)">VREFR</text>
<text x="263.8" y="135.9" transform="rotate(-90 263.8 135.9)">VCOMR</text>
<text x="276.5" y="135.9" transform="rotate(-90 276.5 135.9)">VCOMR</text>
</g>
<g font-size="1.8" fill="#a90000">
<text x="97.1" y="32.8">3</text>
<text x="101.3" y="30.6" transform="rotate(-90 101.3 30.6)">5</text>
<text x="109.8" y="35.3">1</text>
<text x="97.1" y="37.8">4</text>
<text x="101.3" y="42" transform="rotate(-90 101.3 42)">2</text>
<text x="222" y="36.9" transform="rotate(-90 222 36.9)">22</text>
<text x="237.2" y="36.9" transform="rotate(-90 237.2 36.9)">14</text>
<text x="213.9" y="50.5">4</text>
<text x="213.9" y="53.1">5</text>
<text x="213.9" y="55.6">3</text>
<text x="213.9" y="58.2">1</text>
<text x="213.3" y="63.2">25</text>
<text x="213.3" y="65.8">24</text>
<text x="243.8" y="60.7">18</text>
<text x="243.8" y="65.8">16</text>
<text x="213.3" y="68.3">26</text>
<text x="213.3" y="70.9">28</text>
<text x="243.8" y="68.3">17</text>
<text x="243.8" y="70.9">15</text>
<text x="213.9" y="75.9">6</text>
<text x="243.8" y="75.9">21</text>
<text x="213.9" y="78.5">7</text>
<text x="213.9" y="81">8</text>
<text x="213.9" y="83.6">9</text>
<text x="243.8" y="78.5">20</text>
<text x="213.3" y="86.1">10</text>
<text x="213.3" y="88.6">11</text>
<text x="213.3" y="91.2">12</text>
<text x="213.3" y="93.7">19</text>
<text x="222" y="107.4" transform="rotate(-90 222 107.4)">2</text>
<text x="227.1" y="108" transform="rotate(-90 227.1 108)">23</text>
<text x="232.2" y="108" transform="rotate(-90 232.2 108)">27</text>
<text x="237.2" y="108" transform="rotate(-90 237.2 108)">13</text>
<text x="378.2" y="108.7" transform="rotate(-90 378.2 108.7)">6</text>
<text x="383.3" y="108.7" transform="rotate(-90 383.3 108.7)">4</text>
<text x="32.3" y="119.1">1</text>
<text x="41.9" y="119.1">16</text>
<text x="366.3" y="119.1">5</text>
<text x="394.3" y="119.1">1</text>
<text x="32.3" y="121.7">2</text>
<text x="32.3" y="124.2">3</text>
<text x="41.9" y="121.7">15</text>
<text x="41.9" y="124.2">14</text>
<text x="366.3" y="121.7">3</text>
<text x="32.3" y="126.7">4</text>
<text x="32.3" y="129.3">5</text>
<text x="32.3" y="131.8">6</text>
<text x="41.9" y="126.7">13</text>
<text x="41.9" y="129.3">12</text>
<text x="41.9" y="131.8">11</text>
<text x="380.7" y="131.5" transform="rotate(-90 380.7 131.5)">2</text>
<text x="32.3" y="134.4">7</text>
<text x="32.3" y="136.9">8</text>
<text x="41.9" y="134.4">10</text>
<text x="42.5" y="136.9">9</text>
</g>
<g font-size="1.8" fill="#0000c2">
<text x="298" y="105.8">No</text>
<text x="301.7" y="105.8">LED (battery</text>
<text x="314.9" y="105.8">use):</text>
<text x="298" y="108.7">meter</text>
<text x="304.6" y="108.7">or</text>
<text x="307.7" y="108.7">scope</text>
<text x="314.3" y="108.7">on</text>
<text x="317.8" y="108.7">TP301.</text>
<text x="78.7" y="152.2">FMT0..OSR2:</text>
<text x="91.5" y="152.2">internal</text>
<text x="100" y="152.2">51</text>
<text x="103.5" y="152.2">k</text>
<text x="105.7" y="152.2">pull-downs.</text>
</g>
<g font-size="1.8" fill="#939391">
<text x="211.1" y="142.1">C307</text>
<text x="267" y="142.1">C311</text>
<text x="211.1" y="144.7">10u</text>
<text x="267" y="144.7">10u</text>
</g>
</svg>
